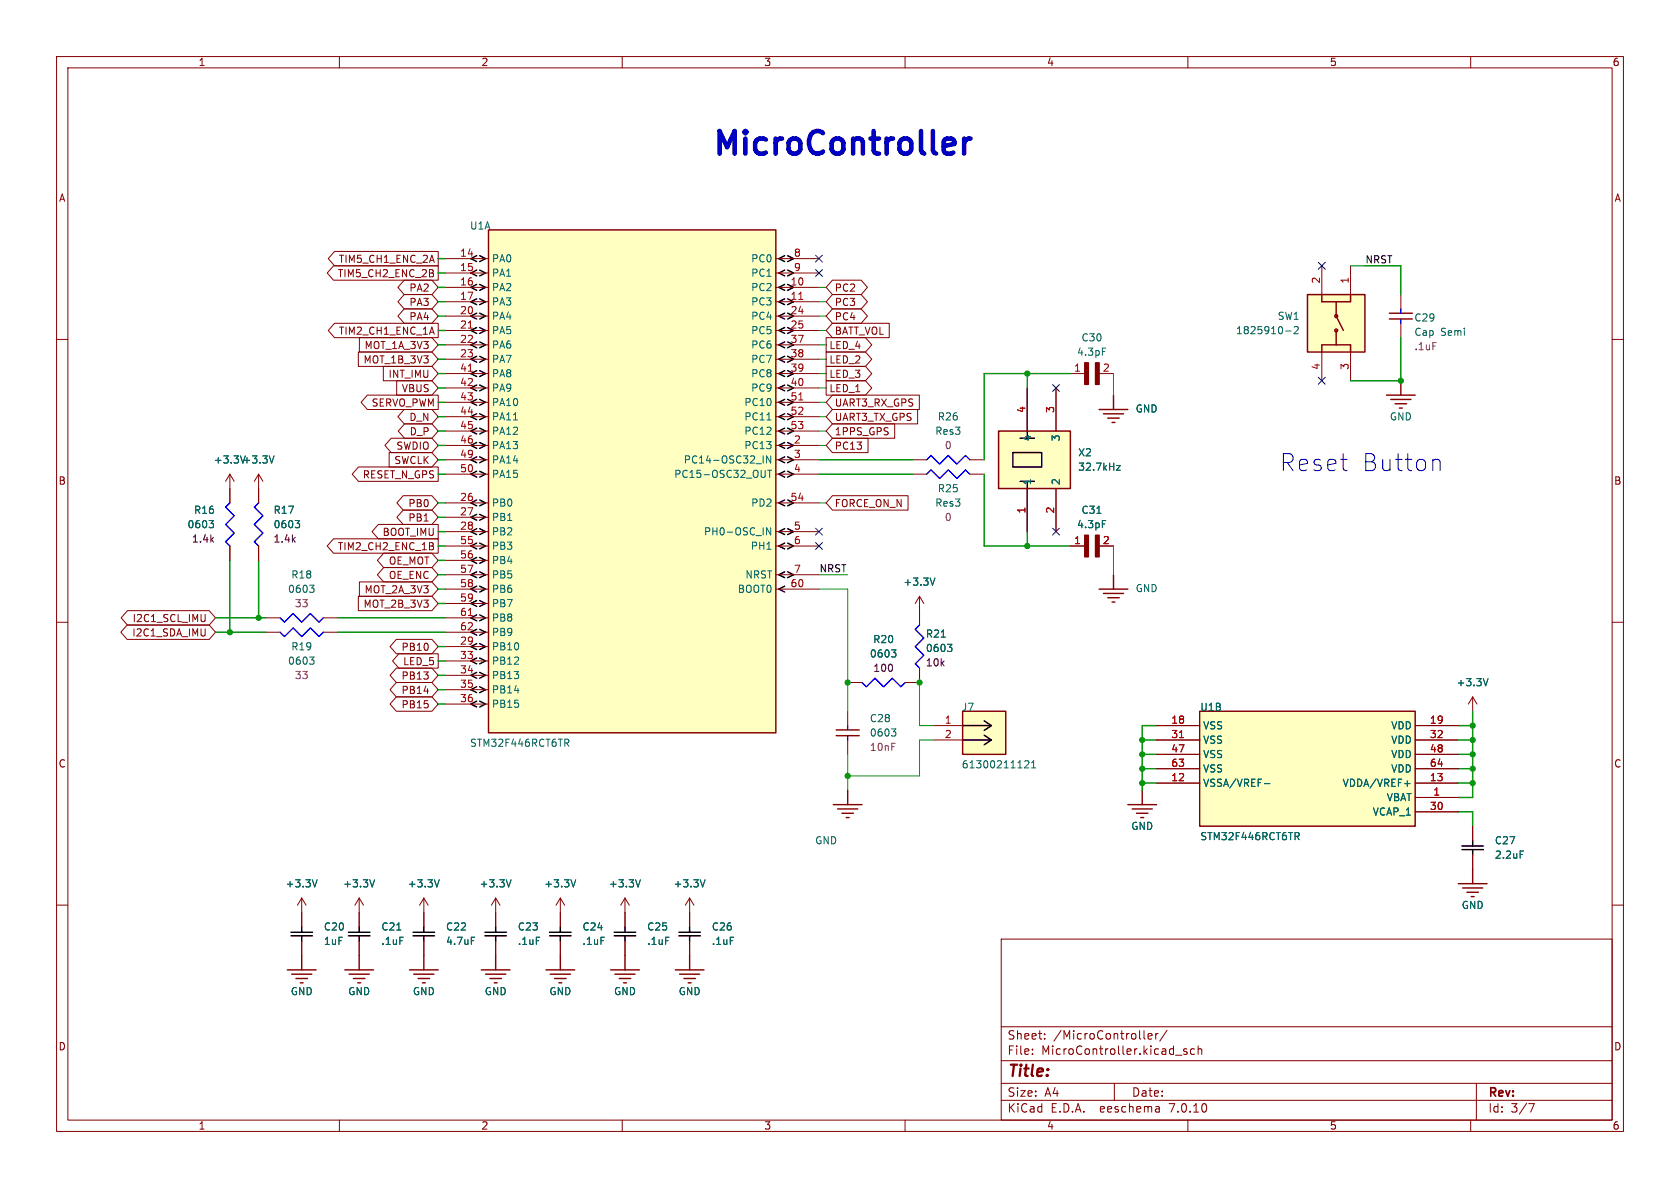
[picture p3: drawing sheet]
<svg xmlns="http://www.w3.org/2000/svg" width="297mm" height="210mm" viewBox="0 0 297 210" stroke-linecap="round" stroke-linejoin="round" font-family="sans-serif">
<g fill="none" stroke="#840000" stroke-width=".18">
<path d="M10 10h277v190h-277zM12 12h273v186h-273zM60 10v2M110 10v2M160 10v2M210 10v2M260 10v2M10 60h2M59 47h18.5v2.5h-18.5l-1.2-1.2zM59.1 57.1h18.4v2.6h-18.4l-1.1-1.3zM59.1 44.4h18.4v2.6h-18.4l-1.1-1.3zM63.5 59.7h12.9l1.1 1.3-1.1 1.2h-12.9z"/>
<path d="M71.5 54.6h4.9l1.1 1.3-1.1 1.3h-4.9l-1.2-1.3zM71.5 49.5h4.9l1.1 1.3-1.1 1.3h-4.9l-1.2-1.3zM71.5 52.1h4.9l1.1 1.2-1.1 1.3h-4.9l-1.2-1.3zM76.5 48.3l.2 .2-.2 .4M76.5 47.8v.3M78.7 50.8h7.7M78.7 53.3h7.7M78.7 45.7h7.7M78.7 48.3h7.7M78.7 55.9h7.7M78.7 58.4h7.7M137.2 50.8h7.6"/>
<path d="M137.2 53.3h7.6M137.2 45.7h7.6M137.2 48.3h7.6M137.2 55.9h7.6M137.2 58.4h7.6M146 59.7h7l1.1 1.3-1.1 1.2h-7zM147.2 49.5h5l1.2 1.3-1.2 1.3h-5l-1.2-1.3zM147.2 52.1h5l1.2 1.2-1.2 1.3h-5l-1.2-1.3zM147.2 57.1h10v2.6h-10l-1.2-1.3zM147.2 54.6h5l1.2 1.3-1.2 1.3h-5l-1.2-1.3zM233.7 47v5.1M238.8 47v5.1"/>
<path d="M247.6 52.1v2.5M247.6 57.2v2.5M285 60h2M63.4 62.2h13l1.1 1.3-1.1 1.3h-13zM64.9 69.8h12.6v2.6h-12.6l-1.1-1.3zM67.8 64.8h8.6l1.1 1.2-1.1 1.3h-8.6zM69.2 77.5h7.2l1.1 1.2-1.1 1.3h-7.2l-1.2-1.3zM70.1 67.3h6.3l1.1 1.3-1.1 1.3h-6.3zM71.5 72.4h4.9l1.1 1.3-1.1 1.2h-4.9l-1.2-1.2zM71.5 74.9h4.9l1.1 1.3-1.1 1.3h-4.9l-1.1-1.3zM78.7 66h7.7M78.7 78.7h7.7"/>
<path d="M78.7 61h7.7M78.7 63.5h7.7M78.7 68.6h7.7M78.7 71.1h7.7M78.7 73.7h7.7M78.7 76.2h7.7M137.2 66h7.6M137.2 78.7h7.6M137.2 61h7.6M137.2 63.5h7.6M137.2 68.6h7.6M137.2 71.1h7.6"/>
<path d="M137.2 73.7h7.6M137.2 76.2h7.6M146 67.3h7l1.1 1.3-1.1 1.3h-7zM146 62.2h7l1.1 1.3-1.1 1.3h-7zM146 64.8h7l1.1 1.2-1.1 1.3h-7zM147.2 77.5h6.3v2.5h-6.3l-1.2-1.3zM147.2 69.8h15.3v2.6h-15.3l-1.2-1.3zM147.2 72.4h15v2.5h-15l-1.2-1.2zM147.2 74.9h11v2.6h-11l-1.2-1.3zM181.6 68.6v7.6M186.7 68.6v7.6M189.2 66h2.6"/>
<path d="M194.3 66h2.5M233.7 62.2v5.1M238.8 62.2v5.1M40.6 83.8l-.7 1.3M40.6 83.8v5.1M40.6 96.5v2.6M40.6 83.8l.8 1.3M45.7 83.8l-.7 1.3M45.7 83.8v5.1M45.7 96.5v2.6M45.7 83.8l.8 1.3M59 95.2h18.5v2.6h-18.5l-1.2-1.3z"/>
<path d="M63.4 82.5h14.1v2.6h-14.1l-1.1-1.3zM66.9 92.7h10.6v2.6h-10.6l-1.1-1.3zM67.8 97.8h8.6l1.1 1.3-1.1 1.2h-8.6l-1.1-1.2zM68.8 80h7.6l1.1 1.3-1.1 1.3h-7.6zM71.3 87.6h5.1l1.1 1.3-1.1 1.3h-5.1l-1.1-1.3zM71.3 90.2h5.1l1.1 1.2-1.1 1.3h-5.1l-1.1-1.3zM76.5 96.6l.2 .2-.2 .3M76.5 96v.4M78.7 83.8h7.7M78.7 81.3h7.7M78.7 96.5h7.7M78.7 88.9h7.7"/>
<path d="M78.7 91.4h7.7M78.7 94h7.7M78.7 99.1h7.7M137.2 83.8h7.6M137.2 81.3h7.6M137.2 96.5h7.6M137.2 88.9h7.6M137.2 94h7.6M147.2 87.6h13.3v2.6h-13.3l-1.2-1.3zM161.3 83.8h2.5M161.3 81.3h2.5M171.4 83.8h2.6"/>
<path d="M171.4 81.3h2.6M181.6 86.4v7.6M186.7 86.4v7.6M189.2 96.5h2.6M194.3 96.5h2.5M10 110h2M22.5 110.5h14.5l1.1 1.3-1.1 1.2h-14.5l-1.1-1.2zM22.5 107.9h14.5l1.1 1.3-1.1 1.3h-14.5l-1.1-1.3zM36.3 108.6l-.1 1.2M47 109.2h2.5M47 111.8h2.5M57.1 109.2h2.6"/>
<path d="M57.1 111.8h2.6M63.4 105.4h13l1.1 1.3-1.1 1.3h-13zM63.5 102.9h12.9l1.1 1.2-1.1 1.3h-12.9zM67.8 100.3h8.6l1.1 1.3-1.1 1.3h-8.6l-1.1-1.3zM70.1 118.1h6.3l1.1 1.3-1.1 1.3h-6.3l-1.1-1.3zM70.1 113h6.3l1.1 1.3-1.1 1.3h-6.3l-1.1-1.3zM70.5 115.6h7v2.5h-7l-1.1-1.3zM78.7 109.2h7.7M78.7 114.3h7.7M78.7 116.8h7.7M78.7 119.4h7.7M78.7 101.6h7.7"/>
<path d="M78.7 104.1h7.7M78.7 106.7h7.7M78.7 111.8h7.7M137.2 101.6h7.6M137.2 104.1h7.6M162.6 105.4v5.1M162.6 118.1v2.6h-2.6M162.6 105.4l-.8 1.3M162.6 105.4l.7 1.3M285 110h2M70.1 123.2h6.3l1.1 1.3-1.1 1.2h-6.3l-1.1-1.2zM70.1 120.6h6.3l1.1 1.3-1.1 1.3h-6.3l-1.1-1.3z"/>
<path d="M78.7 121.9h7.7M78.7 124.5h7.7M149.9 120.7h2.5M149.9 125.7v2.6M149.9 130.8v2.6M165.1 128.3h5.1M165.1 130.8h5.1M204.5 138.4h7.6M204.5 128.3h7.6M204.5 130.8h7.6M204.5 133.4h7.6M204.5 135.9h7.6"/>
<path d="M250.2 138.4h7.6M250.2 128.3h7.6M250.2 130.8h7.6M250.2 133.4h7.6M250.2 135.9h7.6M260.3 123.2l-.7 1.3M260.3 123.2v2.5M260.3 123.2l.8 1.3M10 160h2M53.3 158.8l-.7 1.2M53.3 158.8v5M53.3 158.8l.8 1.2"/>
<path d="M63.5 158.8l-.8 1.2M63.5 158.8v5M63.5 158.8l.8 1.2M74.9 158.8l-.7 1.2M74.9 158.8v5M74.9 158.8l.8 1.2M87.6 158.8v5M87.6 158.8l-.7 1.2M87.6 158.8l.8 1.2M99.1 158.8l-.8 1.2M99.1 158.8v5M99.1 158.8l.7 1.2"/>
<path d="M110.5 158.8l-.8 1.2M110.5 158.8v5M110.5 158.8l.8 1.2M121.9 158.8l-.7 1.2M121.9 158.8v5M121.9 158.8l.8 1.2M250.2 141h7.6M250.2 143.5h7.6M260.3 146.1v2.5M260.3 151.1v2.6M285 160h2M53.3 166.4v2.5"/>
<path d="M63.5 166.4v2.5M74.9 166.4v2.5M87.6 166.4v2.5M99.1 166.4v2.5M110.5 166.4v2.5M121.9 166.4v2.5M177 166h108v32h-108zM60 198v2M110 198v2M160 198v2M177 194.5h108M177 191.5h108"/>
<path d="M177 187.5h108M177 181.5h108M182.5 186.3v.1M182.5 185.5v.1M184.7 183.6v.1M184.7 182.8v.1M197 191.5v3M202.3 183.6l.2 .1M203 183.2l.7-.1-.1-.3-.4-.1-.2 .2v.7h.6M204.3 182.7v1M204.7 182.7l-.2 .1-.2 .2M204.9 195.7l.1 .9"/>
<path d="M205 196.5l-.2 .1M205 196h-.2M206.3 182.1l-1.3 2M207.8 186.5h1.2M209.8 185.5l-.3-.1-.3 .2 .1 .2 .5 .2v.3h-.6M210 198v2M211.2 185.5l-.5-.1-.2 .3v.4l.1 .2h.6M211.8 185.5l.2-.1 .4 .1 .1 .9M211.8 184.9v1.5M260 198v2M261 191.5v6.5M270.2 195.1h1l-.6 1.5"/>
</g>
<g fill="none" stroke="#006464" stroke-width=".18">
<path d="M227.3 58.5h.9M228.8 57.9l.5-.2 .2 .4-.8 .9h.8M90.8 74.2h.7M135.6 74.2h.7M194.9 61.5h.6M37 92h.7l-.4 .5M37.5 92.5l.2 .2v.3l-.2 .3M48.4 80.6l-.4 1.3M52.2 92h.8l-.5 .5M52.7 92.5l.3 .2v.3l-.3 .3M134.9 80.6v1.3M135.3 83.1v1.1l-.1 .1"/>
<path d="M135.7 83.1h.7M136.1 83.1v1.3M136.2 80.6v1.3l-.7-1.3v1.3M136.2 93.3v1.3l-.7-1.3v1.3M193.9 90.7h.7M194.9 92h.6M197.4 82.3h.6l-.6 .8h.6M54.7 103.4h.8l-.4 .5M54.7 116.1h.8l-.4 .5M55.3 103.9l.2 .3v.3l-.2 .2M55.3 116.6l.2 .3v.3l-.2 .2M157.6 114.9h.8l-.4 .5"/>
<path d="M158.1 115.4l.3 .2v.3l-.3 .2M165.3 102.2l-.4 1.2M166.4 112.6h.7M167.5 113.9h.8l-.4 .5M168 114.4l.3 .2v.3l-.3 .3M263.1 120l-.5 1.2M99.8 130.7h.5l.3 .2-.2 .4h-.6M100.1 131.3l.5 .6M157.6 128.8h.8l-.4 .5M158.1 129.3l.3 .3v.3l-.3 .2M181.2 134.6l.4-.1 .3 .3-.8 .9h.8M182.4 135.7h.7"/>
<path d="M182.4 134.8l.3-.3v1.2M223.5 138.5h1M248.3 138.5h1M56.1 155.5l-.5 1.3M66.2 155.5l-.4 1.3M77.7 155.5l-.5 1.3M90.4 155.5l-.5 1.3M101.8 155.5l-.4 1.3M113.2 155.5l-.4 1.3M124.6 155.5l-.4 1.3M229 147.2h.4l.3 .2-.1 .4h-.6M229.3 147.8l.4 .6"/>
<path d="M268.7 150.4h.7M70.1 164.4h.8M83.3 165.7h.6"/>
</g>
<path d="M247.6 54.6v.8M247.6 56.4v.8M40.6 88.9l-.7 .8 1.5 1.5-1.5 1.5 1.5 1.5-1.5 1.6 .7 .7M45.7 88.9l-.7 .8 1.5 1.5-1.5 1.5 1.5 1.5-1.5 1.6 .7 .7M163.8 83.8l.8-.7 1.5 1.5 1.5-1.5 1.6 1.5 1.5-1.5 .7 .7M163.8 81.3l.8-.8 1.5 1.5 1.5-1.5 1.6 1.5 1.5-1.5 .7 .8M49.5 109.2l.8 .8 1.5-1.5 1.5 1.5 1.6-1.5 1.5 1.5 .7-.8M49.5 111.8l.8 .7 1.5-1.5 1.5 1.5 1.6-1.5 1.5 1.5 .7-.7M162.6 110.5l-.8 .8 1.5 1.5-1.5 1.5 1.5 1.5-1.5 1.5 .8 .8M149.9 128.3v.7M149.9 130v.8M152.4 120.7l.8 .7 1.5-1.5 1.5 1.5 1.5-1.5 1.6 1.5 .7-.7" fill="none" stroke="#00f" stroke-width=".25"/>
<g fill="none" stroke="#840000" stroke-width=".25">
<path d="M86.4 40.6h50.8v88.9h-50.8zM231.1 52.1h10.2v10.1h-10.2zM233.7 52.1v1.2h5.1v-1.2M236.2 53.3v2.6l1.3 2.5M236.2 58.4v2.6M245.6 55.4h4.1M245.6 56.4h4.1M176.5 76.2h12.7v10.2h-12.7zM194.3 72.4h5.1M195.1 73.2h3.5M195.8 73.9h2.1M196.6 74.7h.5"/>
<path d="M196.8 69.9v2.5M233.7 62.2v-1.2h5.1v1.2M245.1 69.9h5.1M245.9 70.6h3.5M246.6 71.4h2.1M247.4 72.1h.5M247.6 67.3v2.6M194.3 104.1h5.1M195.1 104.9h3.5M195.8 105.7h2.1M196.6 106.4h.5M196.8 101.6v2.5"/>
<path d="M147.8 129h4.1M147.8 130h4.1M149.9 139.7v2.5M170.2 125.7h7.6v7.7h-7.6zM201.9 139.7v2.5M212.1 125.7h38.1v20.4h-38.1zM147.3 142.2h5.1M148.1 143h3.5M148.8 143.8h2.1M149.6 144.5h.5M199.4 142.2h5.1M200.2 143h3.5"/>
<path d="M200.9 143.8h2M201.7 144.5h.5M257.8 156.2h5.1M258.6 157h3.5M259.3 157.7h2.1M260.1 158.5h.5M260.3 153.7v2.5M50.8 171.5h5.1M51.6 172.2h3.5M52.3 173h2.1M53.1 173.7h.5M53.3 168.9v2.6"/>
<path d="M61 171.5h5M61.7 172.2h3.6M62.5 173h2M63.2 173.7h.6M63.5 168.9v2.6M72.4 171.5h5.1M73.2 172.2h3.5M73.9 173h2M74.7 173.7h.5M74.9 168.9v2.6M85.1 171.5h5.1M85.9 172.2h3.5"/>
<path d="M86.6 173h2M87.4 173.7h.5M87.6 168.9v2.6M96.5 171.5h5.1M97.3 172.2h3.5M98 173h2.1M98.8 173.7h.5M99.1 168.9v2.6M107.9 171.5h5.1M108.7 172.2h3.6M109.5 173h2M110.2 173.7h.5"/>
<path d="M110.5 168.9v2.6M119.4 171.5h5.1M120.1 172.2h3.6M120.9 173h2M121.7 173.7h.5M121.9 168.9v2.6"/>
<circle cx="236.2" cy="55.9" r=".25"/>
<circle cx="236.2" cy="58.4" r=".25"/>
</g>
<g fill="#ffffc2" stroke="#ffffc2" stroke-width=".18">
<path d="M212.1 125.7h38.1v20.4h-38.1z"/>
<path d="M170.2 125.7h7.6v7.7h-7.6z"/>
<path d="M231.1 52.1h10.2v10.1h-10.2z"/>
<path d="M176.5 76.2h12.7v10.2h-12.7z"/>
<path d="M86.4 40.6h50.8v88.9h-50.8z"/>
</g>
<path d="M82.8 58h.7M141.2 52.9h.7M82.8 65.6h.7M141.2 70.7h.7M82.8 108.8h.7M208.5 130.4h.7" fill="none" stroke="#a90000" stroke-width=".18"/>
<g fill="#840000" stroke="#840000" stroke-width=".25">
<path d="M191.8 64.1h.6v3.8h-.6z"/>
<path d="M193.7 64.1h.6v3.8h-.6z"/>
<path d="M191.8 94.6h.6v3.8h-.6z"/>
<path d="M193.7 94.6h.6v3.8h-.6z"/>
</g>
<g fill="none" stroke="#000" stroke-width=".25">
<path d="M84.3 57.9l-1.1 .5 1.1 .5M84.3 55.4l-1.1 .5 1.1 .5M84.3 52.8l-1.1 .5 1.1 .6M84.3 50.3l-1.1 .5 1.1 .5M84.3 47.7l-1.1 .6 1.1 .5M84.3 45.2l-1.1 .5 1.1 .5M84.8 57.9l1 .5-1 .5M84.8 55.4l1 .5-1 .5M84.8 52.8l1 .5-1 .6M84.8 50.3l1 .5-1 .5M84.8 47.7l1 .6-1 .5M84.8 45.2l1 .5-1 .5"/>
<path d="M138.7 57.9l-1 .5 1 .5M138.7 55.4l-1 .5 1 .5M138.7 52.8l-1 .5 1 .6M138.7 50.3l-1 .5 1 .5M138.7 47.7l-1 .6 1 .5M138.7 45.2l-1 .5 1 .5M139.2 47.7l1.1 .6-1.1 .5M139.2 45.2l1.1 .5-1.1 .5M140.3 58.4l-1.1 .5M140.3 55.9l-1.1 .5M140.3 53.3l-1.1 .6M140.3 50.8l-1.1 .5"/>
<path d="M84.3 78.2l-1.1 .5 1.1 .6M84.3 75.7l-1.1 .5 1.1 .5M84.3 73.1l-1.1 .6 1.1 .5M84.3 70.6l-1.1 .5 1.1 .5M84.3 68.1l-1.1 .5 1.1 .5M84.3 65.5l-1.1 .5 1.1 .6M84.3 63l-1.1 .5 1.1 .5M84.3 60.4l-1.1 .6 1.1 .5M84.8 78.2l1 .5-1 .6M84.8 75.7l1 .5-1 .5M84.8 73.1l1 .6-1 .5M84.8 70.6l1 .5-1 .5"/>
<path d="M84.8 68.1l1 .5-1 .5M84.8 65.5l1 .5-1 .6M84.8 63l1 .5-1 .5M84.8 60.4l1 .6-1 .5M138.7 78.2l-1 .5 1 .6M138.7 75.7l-1 .5 1 .5M138.7 73.1l-1 .6 1 .5M138.7 70.6l-1 .5 1 .5M138.7 68.1l-1 .5 1 .5M138.7 65.5l-1 .5 1 .6M138.7 63l-1 .5 1 .5M138.7 60.4l-1 .6 1 .5"/>
<path d="M139.2 78.2l1.1 .5-1.1 .6M140.3 76.2l-1.1 .5M140.3 73.7l-1.1 .5M140.3 71.1l-1.1 .5M140.3 68.6l-1.1 .5M140.3 66l-1.1 .6M140.3 63.5l-1.1 .5M140.3 61l-1.1 .5M180.3 77.5h2.6M181.6 68.6v8.9M84.3 98.5l-1.1 .6 1.1 .5M84.3 96l-1.1 .5 1.1 .5"/>
<path d="M84.3 93.5l-1.1 .5 1.1 .5M84.3 90.9l-1.1 .5 1.1 .6M84.3 88.4l-1.1 .5 1.1 .5M84.3 83.3l-1.1 .5 1.1 .5M84.3 80.8l-1.1 .5 1.1 .5M84.8 98.5l1 .6-1 .5M84.8 96l1 .5-1 .5M84.8 93.5l1 .5-1 .5M84.8 90.9l1 .5-1 .6M84.8 88.4l1 .5-1 .5M84.8 83.3l1 .5-1 .5M84.8 80.8l1 .5-1 .5"/>
<path d="M138.7 96l-1 .5 1 .5M138.7 93.5l-1 .5 1 .5M138.7 88.4l-1 .5 1 .5M138.7 83.3l-1 .5 1 .5M138.7 80.8l-1 .5 1 .5M139.2 96l1.1 .5-1.1 .5M139.2 93.5l1.1 .5-1.1 .5M139.2 83.3l1.1 .5-1.1 .5M139.2 80.8l1.1 .5-1.1 .5M140.3 88.9l-1.1 .5M179.1 80h5v2.6h-5zM180.3 85.1h2.6"/>
<path d="M181.6 85.1v8.9M84.3 118.9l-1.1 .5 1.1 .5M84.3 116.3l-1.1 .5 1.1 .6M84.3 113.8l-1.1 .5 1.1 .5M84.3 111.2l-1.1 .6 1.1 .5M84.3 108.7l-1.1 .5 1.1 .5M84.3 106.2l-1.1 .5 1.1 .5M84.3 103.6l-1.1 .5 1.1 .6M84.3 101.1l-1.1 .5 1.1 .5M84.8 118.9l1 .5-1 .5M84.8 116.3l1 .5-1 .6M84.8 113.8l1 .5-1 .5"/>
<path d="M84.8 111.2l1 .6-1 .5M84.8 108.7l1 .5-1 .5M84.8 106.2l1 .5-1 .5M84.8 103.6l1 .5-1 .6M84.8 101.1l1 .5-1 .5M138.7 103.6l-1 .5 1 .6M138.7 101.1l-1 .5 1 .5M139.2 101.1l1.1 .5-1.1 .5M84.3 123.9l-1.1 .6 1.1 .5M84.3 121.4l-1.1 .5 1.1 .5M84.8 123.9l1 .6-1 .5M84.8 121.4l1 .5-1 .5"/>
<path d="M170.2 130.8h5.1M170.2 128.3h5.1M174 130l1.3 .8M174 127.4l1.3 .9M175.3 130.8l-1.3 .9M175.3 128.3l-1.3 .8M258.4 150.2h3.9M258.4 149.6h3.9M260.3 148.6v1M260.3 150.2v.9M51.4 165.4h3.8M51.4 164.8h3.8"/>
<path d="M53.3 163.8v1M53.3 165.4v1M61.6 165.4h3.8M61.6 164.8h3.8M63.5 163.8v1M63.5 165.4v1M73 165.4h3.8M73 164.8h3.8M74.9 163.8v1M74.9 165.4v1M85.7 165.4h3.8M85.7 164.8h3.8"/>
<path d="M87.6 163.8v1M87.6 165.4v1M97.2 165.4h3.8M97.2 164.8h3.8M99.1 163.8v1M99.1 165.4v1M108.6 165.4h3.8M108.6 164.8h3.8M110.5 163.8v1M110.5 165.4v1M120 165.4h3.8M120 164.8h3.8"/>
<path d="M121.9 163.8v1M121.9 165.4v1"/>
</g>
<path d="M170.4 24.5v2.7M171.6 24.5a1.02 1.02 0 0 0-1.2 .8" fill="none" stroke="#0000c2" stroke-width=".8"/>
<path d="M253.7 81.2l.7 .1 .2 .3v1.6" fill="none" stroke="#0000c2" stroke-width=".18"/>
<g fill="none" stroke="#009600" stroke-width=".25">
<path d="M77.5 50.8h1.2M77.5 48.3h1.2M77.5 45.7h1.2M77.5 53.3h1.2M77.5 55.9h1.2M77.5 58.4h1.2M241.3 47h6.3v5.1M247.6 59.7v7.6h-8.8M77.5 66h1.2M77.5 68.6h1.2M77.5 76.2h1.2M77.5 78.7h1.2"/>
<path d="M77.5 73.7h1.2M77.5 71.1h1.2M77.5 61h1.2M77.5 63.5h1.2M181.6 66v2.6M189.2 66h-15.2v15.3M40.6 99.1v12.7M45.7 99.1v10.1M77.5 96.5h1.2M77.5 94h1.2M77.5 99.1h1.2M77.5 91.4h1.2"/>
<path d="M77.5 88.9h1.2M77.5 81.3h1.2M77.5 83.8h1.2M144.8 81.3h16.5M144.8 83.8h16.5M174 83.8v12.7h15.2M181.6 94v2.5M38.1 109.2h8.9M38.1 111.8h8.9M59.7 109.2h19M59.7 111.8h19M77.5 104.1h1.2"/>
<path d="M77.5 106.7h1.2M77.5 101.6h1.2M77.5 116.8h1.2M77.5 114.3h1.2M77.5 119.4h1.2M77.5 124.5h1.2M77.5 121.9h1.2M201.9 138.4h2.6M201.9 130.8h2.6M201.9 133.4h2.6M201.9 135.9h2.6M204.5 128.3h-2.6v11.4"/>
<path d="M257.8 138.4h2.5M257.8 130.8h2.5M257.8 133.4h2.5M257.8 135.9h2.5M257.8 128.3h2.5M260.3 125.7v15.3h-2.5M257.8 143.5h2.5v2.6"/>
</g>
<g fill="none" stroke="#009600" stroke-width=".18">
<path d="M144.8 50.8h1.2M144.8 53.3h1.2M144.8 55.9h1.2M144.8 58.4h1.2M238.8 47h2.5M144.8 63.5h1.2M144.8 61h1.2M144.8 66h1.2M144.8 73.7h1.2M144.8 78.7h1.2M144.8 71.1h1.2M144.8 76.2h1.2"/>
<path d="M144.8 68.6h1.2M196.8 66v3.9M144.8 88.9h1.2M196.8 96.5v5.1M144.8 104.1h5.1v21.6M144.8 101.6h5.1M149.9 133.4v6.3M162.6 120.7v7.6h2.5M165.1 130.8h-2.5v6.4h-12.7"/>
</g>
<g fill="none" stroke="#000084" stroke-width=".18">
<path d="M144.2 47.7l1.2 1.2M144.2 45.1l1.2 1.2M145.4 47.7l-1.2 1.2M145.4 45.1l-1.2 1.2M233.1 46.4l1.2 1.2M234.3 46.4l-1.2 1.2M186.1 68l1.2 1.2M187.3 68l-1.2 1.2M233.1 66.7l1.2 1.2M234.3 66.7l-1.2 1.2M144.2 95.9l1.2 1.2M144.2 93.4l1.2 1.2"/>
<path d="M145.4 95.9l-1.2 1.2M145.4 93.4l-1.2 1.2M186.1 93.4l1.2 1.2M187.3 93.4l-1.2 1.2"/>
</g>
<g fill="#009600" stroke="#009600" stroke-width=".18">
<circle cx="201.9" cy="133.4" r=".46"/>
<circle cx="201.9" cy="130.8" r=".46"/>
<circle cx="181.6" cy="66" r=".46"/>
<circle cx="181.6" cy="96.5" r=".46"/>
<circle cx="247.6" cy="67.3" r=".46"/>
<circle cx="260.3" cy="135.9" r=".46"/>
<circle cx="260.3" cy="133.4" r=".46"/>
<circle cx="201.9" cy="135.9" r=".46"/>
<circle cx="260.3" cy="130.8" r=".46"/>
<circle cx="201.9" cy="138.4" r=".46"/>
<circle cx="260.3" cy="138.4" r=".46"/>
<circle cx="260.3" cy="128.3" r=".46"/>
<circle cx="45.7" cy="109.2" r=".46"/>
<circle cx="40.6" cy="111.8" r=".46"/>
<circle cx="149.9" cy="120.7" r=".46"/>
<circle cx="149.9" cy="137.2" r=".46"/>
<circle cx="162.6" cy="120.7" r=".46"/>
</g>
<text font-size="5.6" fill="#0000c2" x="125.7" y="27.7">MicroController</text>
<g font-size="4.2" fill="#0000c2">
<text x="226.1" y="83.6">Reset</text>
<text x="240.5" y="83.6">Button</text>
</g>
<text font-size="2.8" fill="#840000" x="178" y="190.9">Title:</text>
<g font-size="2.1" fill="#840000">
<text x="178" y="184">Sheet:</text>
<text x="186.2" y="184">/MicroController/</text>
<text x="178" y="186.7">File:</text>
<text x="184.1" y="186.7">MicroController.kicad_sch</text>
<text x="178" y="196.9">KiCad</text>
<text x="178" y="194.1">Size:</text>
<text x="184.7" y="194.1">A4</text>
<text x="185.7" y="196.9">E.D.A.</text>
<text x="194.6" y="196.9">eeschema</text>
<text x="200" y="194.1">Date:</text>
<text x="207" y="196.9">7.0.10</text>
<text x="263" y="194.3">Rev:</text>
<text x="263" y="196.9">Id:</text>
<text x="267.1" y="196.9">3/7</text>
</g>
<g font-size="1.8" fill="#840000">
<text x="35" y="11.9">1</text>
<text x="85" y="11.9">2</text>
<text x="135" y="11.9">3</text>
<text x="185" y="11.9">4</text>
<text x="235" y="11.9">5</text>
<text x="285" y="11.9">6</text>
<text x="10.3" y="35.9">A</text>
<text x="285.3" y="35.9">A</text>
<text x="59.8" y="46.7">TIM5_CH1_ENC_2A</text>
<text x="59.6" y="49.2">TIM5_CH2_ENC_2B</text>
<text x="72.3" y="51.8">PA2</text>
<text x="147.5" y="51.8">PC2</text>
<text x="59.8" y="59.4">TIM2_CH1_ENC_1A</text>
<text x="72.3" y="56.8">PA4</text>
<text x="72.3" y="54.3">PA3</text>
<text x="147.5" y="54.3">PC3</text>
<text x="147.5" y="59.4">BATT_VOL</text>
<text x="147.5" y="56.8">PC4</text>
<text x="64.2" y="64.5">MOT_1B_3V3</text>
<text x="64.3" y="61.9">MOT_1A_3V3</text>
<text x="146.5" y="61.9">LED_4</text>
<text x="146.5" y="64.5">LED_2</text>
<text x="68.6" y="67">INT_IMU</text>
<text x="70.9" y="69.5">VBUS</text>
<text x="146.5" y="69.5">LED_1</text>
<text x="146.5" y="67">LED_3</text>
<text x="65.6" y="72.1">SERVO_PWM</text>
<text x="72.3" y="74.6">D_N</text>
<text x="72.3" y="77.2">D_P</text>
<text x="147.5" y="72.1">UART3_RX_GPS</text>
<text x="147.5" y="74.6">UART3_TX_GPS</text>
<text x="147.5" y="77.2">1PPS_GPS</text>
<text x="69.6" y="82.2">SWCLK</text>
<text x="70" y="79.7">SWDIO</text>
<text x="147.5" y="79.7">PC13</text>
<text x="10.3" y="85.9">B</text>
<text x="64" y="84.8">RESET_N_GPS</text>
<text x="72.1" y="89.9">PB0</text>
<text x="147.5" y="89.9">FORCE_ON_N</text>
<text x="285.3" y="85.9">B</text>
<text x="67.5" y="94.9">BOOT_IMU</text>
<text x="72.1" y="92.4">PB1</text>
<text x="59.6" y="97.5">TIM2_CH2_ENC_1B</text>
<text x="68.6" y="100">OE_MOT</text>
<text x="64.2" y="107.6">MOT_2B_3V3</text>
<text x="64.3" y="105.1">MOT_2A_3V3</text>
<text x="68.6" y="102.6">OE_ENC</text>
<text x="23.3" y="112.7">I2C1_SDA_IMU</text>
<text x="23.3" y="110.2">I2C1_SCL_IMU</text>
<text x="70.9" y="115.3">PB10</text>
<text x="71.2" y="117.8">LED_5</text>
<text x="70.9" y="120.3">PB13</text>
<text x="70.9" y="125.4">PB15</text>
<text x="70.9" y="122.9">PB14</text>
<text x="10.3" y="135.9">C</text>
<text x="285.3" y="135.9">C</text>
<text x="10.3" y="185.9">D</text>
<text x="285.3" y="185.9">D</text>
<text x="35" y="199.9">1</text>
<text x="85" y="199.9">2</text>
<text x="135" y="199.9">3</text>
<text x="185" y="199.9">4</text>
<text x="235" y="199.9">5</text>
<text x="285" y="199.9">6</text>
</g>
<g font-size="1.8" fill="#006464">
<text x="83" y="40.8">U1A</text>
<text x="86.9" y="46.6">PA0</text>
<text x="132.7" y="46.6">PC0</text>
<text x="86.9" y="49.1">PA1</text>
<text x="86.9" y="51.7">PA2</text>
<text x="132.7" y="51.7">PC2</text>
<text x="132.7" y="49.1">PC1</text>
<text x="86.9" y="54.2">PA3</text>
<text x="86.9" y="56.7">PA4</text>
<text x="86.9" y="59.3">PA5</text>
<text x="132.7" y="54.2">PC3</text>
<text x="132.7" y="56.7">PC4</text>
<text x="132.7" y="59.3">PC5</text>
<text x="218.4" y="59.3">1825910-2</text>
<text x="225.8" y="56.7">SW1</text>
<text x="249.9" y="57">C29</text>
<text x="249.9" y="59.6">Cap</text>
<text x="254.7" y="59.6">Semi</text>
<text x="86.9" y="61.8">PA6</text>
<text x="86.9" y="64.4">PA7</text>
<text x="132.7" y="61.8">PC6</text>
<text x="132.7" y="64.4">PC7</text>
<text x="190.3" y="63.1">4.3pF</text>
<text x="191.1" y="60.6">C30</text>
<text x="86.9" y="66.9">PA8</text>
<text x="86.9" y="69.4">PA9</text>
<text x="86.9" y="72">PA10</text>
<text x="131.5" y="72">PC10</text>
<text x="132.7" y="66.9">PC8</text>
<text x="132.7" y="69.4">PC9</text>
<text x="86.9" y="74.5">PA11</text>
<text x="86.9" y="77.1">PA12</text>
<text x="131.5" y="74.5">PC11</text>
<text x="131.5" y="77.1">PC12</text>
<text x="165.2" y="77.1">Res3</text>
<text x="165.7" y="74.5">R26</text>
<text x="200.7" y="73.1">GND</text>
<text x="245.6" y="74.5">GND</text>
<text x="37.7" y="82.1">+3.3V +3.3V</text>
<text x="86.9" y="79.6">PA13</text>
<text x="86.9" y="82.1">PA14</text>
<text x="120.8" y="82.1">PC14-OSC32_IN</text>
<text x="131.5" y="79.6">PC13</text>
<text x="182.5" y="78.1" transform="rotate(-90 182.5 78.1)">4</text>
<text x="187.6" y="78.1" transform="rotate(-90 187.6 78.1)">3</text>
<text x="190.5" y="80.9">X2</text>
<text x="190.5" y="83.4">32.7kHz</text>
<text x="86.9" y="89.8">PB0</text>
<text x="86.9" y="84.7">PA15</text>
<text x="119.1" y="84.7">PC15-OSC32_OUT</text>
<text x="132.7" y="89.8">PD2</text>
<text x="165.2" y="89.8">Res3</text>
<text x="165.7" y="87.2">R25</text>
<text x="182.5" y="85.9" transform="rotate(-90 182.5 85.9)">1</text>
<text x="187.6" y="85.9" transform="rotate(-90 187.6 85.9)">2</text>
<text x="33" y="93.6">0603</text>
<text x="34.2" y="91">R16</text>
<text x="48.3" y="91">R17</text>
<text x="48.3" y="93.6">0603</text>
<text x="86.9" y="92.3">PB1</text>
<text x="86.9" y="94.8">PB2</text>
<text x="124.4" y="94.8">PH0-OSC_IN</text>
<text x="190.3" y="93.6">4.3pF</text>
<text x="191.1" y="91">C31</text>
<text x="86.9" y="97.4">PB3</text>
<text x="86.9" y="99.9">PB4</text>
<text x="132.6" y="97.4">PH1</text>
<text x="50.8" y="105">0603</text>
<text x="51.4" y="102.5">R18</text>
<text x="86.9" y="102.5">PB5</text>
<text x="86.9" y="105">PB6</text>
<text x="86.9" y="107.5">PB7</text>
<text x="130.3" y="105">BOOT0</text>
<text x="131.7" y="102.5">NRST</text>
<text x="159.6" y="103.7">+3.3V</text>
<text x="200.7" y="104.9">GND</text>
<text x="86.9" y="110.1">PB8</text>
<text x="86.9" y="112.6">PB9</text>
<text x="154.3" y="113.9">R20</text>
<text x="163.6" y="112.9">R21</text>
<text x="50.8" y="117.7">0603</text>
<text x="51.4" y="115.2">R19</text>
<text x="86.9" y="115.2">PB10</text>
<text x="86.9" y="117.7">PB12</text>
<text x="153.7" y="116.4">0603</text>
<text x="163.6" y="115.5">0603</text>
<text x="86.9" y="120.2">PB13</text>
<text x="86.9" y="122.8">PB14</text>
<text x="86.9" y="125.3">PB15</text>
<text x="169.9" y="125.9">J7</text>
<text x="212.1" y="125.9">U1B</text>
<text x="257.4" y="121.5">+3.3V</text>
<text x="153.7" y="127.9">C28</text>
<text x="153.7" y="130.4">0603</text>
<text x="212.6" y="129.1">VSS</text>
<text x="212.6" y="131.7">VSS</text>
<text x="245.9" y="129.1">VDD</text>
<text x="245.9" y="131.7">VDD</text>
<text x="83" y="132.2">STM32F446RCT6TR</text>
<text x="169.9" y="136">61300211121</text>
<text x="212.6" y="134.2">VSS</text>
<text x="212.6" y="136.8">VSS</text>
<text x="245.9" y="134.2">VDD</text>
<text x="245.9" y="136.8">VDD</text>
<text x="212.6" y="139.3">VSSA/VREF-</text>
<text x="237.3" y="139.3">VDDA/VREF+</text>
<text x="245.1" y="141.8">VBAT</text>
<text x="144" y="149.5">GND</text>
<text x="199.9" y="146.9">GND</text>
<text x="212.1" y="148.7">STM32F446RCT6TR</text>
<text x="242.6" y="144.4">VCAP_1</text>
<text x="264.2" y="149.5">C27</text>
<text x="264.2" y="152">2.2uF</text>
<text x="50.4" y="157.1">+3.3V</text>
<text x="60.6" y="157.1">+3.3V</text>
<text x="72" y="157.1">+3.3V</text>
<text x="84.7" y="157.1">+3.3V</text>
<text x="96.1" y="157.1">+3.3V</text>
<text x="107.5" y="157.1">+3.3V</text>
<text x="119" y="157.1">+3.3V</text>
<text x="258.3" y="160.9">GND</text>
<text x="57.2" y="167.2">1uF</text>
<text x="57.2" y="164.7">C20</text>
<text x="67.3" y="167.2">.1uF</text>
<text x="67.3" y="164.7">C21</text>
<text x="78.7" y="164.7">C22</text>
<text x="78.7" y="167.2">4.7uF</text>
<text x="91.4" y="167.2">.1uF</text>
<text x="91.4" y="164.7">C23</text>
<text x="102.9" y="167.2">.1uF</text>
<text x="102.9" y="164.7">C24</text>
<text x="114.3" y="167.2">.1uF</text>
<text x="114.3" y="164.7">C25</text>
<text x="125.7" y="167.2">.1uF</text>
<text x="125.7" y="164.7">C26</text>
<text x="51.3" y="176.1">GND</text>
<text x="61.5" y="176.1">GND</text>
<text x="72.9" y="176.1">GND</text>
<text x="85.6" y="176.1">GND</text>
<text x="97" y="176.1">GND</text>
<text x="108.5" y="176.1">GND</text>
<text x="119.9" y="176.1">GND</text>
</g>
<g font-size="1.8" fill="#a90000">
<text x="81.2" y="45.5">14</text>
<text x="140.3" y="45.5">8</text>
<text x="81.2" y="48">15</text>
<text x="81.2" y="50.5">16</text>
<text x="81.2" y="53.1">17</text>
<text x="139.7" y="50.5">10</text>
<text x="139.7" y="53.1">11</text>
<text x="140.3" y="48">9</text>
<text x="233.4" y="50.2" transform="rotate(-90 233.4 50.2)">2</text>
<text x="238.5" y="50.2" transform="rotate(-90 238.5 50.2)">1</text>
<text x="81.2" y="55.6">20</text>
<text x="81.2" y="58.2">21</text>
<text x="139.7" y="55.6">24</text>
<text x="139.7" y="58.2">25</text>
<text x="81.2" y="60.7">22</text>
<text x="81.2" y="63.2">23</text>
<text x="81.2" y="65.8">41</text>
<text x="139.7" y="60.7">37</text>
<text x="139.7" y="63.2">38</text>
<text x="139.7" y="65.8">39</text>
<text x="189.8" y="65.8">1</text>
<text x="194.9" y="65.8">2</text>
<text x="233.4" y="65.5" transform="rotate(-90 233.4 65.5)">4</text>
<text x="238.5" y="65.5" transform="rotate(-90 238.5 65.5)">3</text>
<text x="81.2" y="68.3">42</text>
<text x="81.2" y="70.9">43</text>
<text x="139.7" y="68.3">40</text>
<text x="139.7" y="70.9">51</text>
<text x="81.2" y="73.4">44</text>
<text x="81.2" y="75.9">45</text>
<text x="139.7" y="73.4">52</text>
<text x="139.7" y="75.9">53</text>
<text x="181.4" y="73.1" transform="rotate(-90 181.4 73.1)">4</text>
<text x="186.4" y="73.1" transform="rotate(-90 186.4 73.1)">3</text>
<text x="81.2" y="78.5">46</text>
<text x="81.2" y="81">49</text>
<text x="81.2" y="83.6">50</text>
<text x="140.3" y="78.5">2</text>
<text x="140.3" y="81">3</text>
<text x="140.3" y="83.6">4</text>
<text x="81.2" y="88.6">26</text>
<text x="139.7" y="88.6">54</text>
<text x="81.2" y="91.2">27</text>
<text x="81.2" y="93.7">28</text>
<text x="140.3" y="93.7">5</text>
<text x="181.4" y="90.9" transform="rotate(-90 181.4 90.9)">1</text>
<text x="186.4" y="90.9" transform="rotate(-90 186.4 90.9)">2</text>
<text x="81.2" y="96.3">55</text>
<text x="81.2" y="98.8">56</text>
<text x="81.2" y="101.3">57</text>
<text x="140.3" y="96.3">6</text>
<text x="140.3" y="101.3">7</text>
<text x="189.8" y="96.3">1</text>
<text x="194.9" y="96.3">2</text>
<text x="81.2" y="103.9">58</text>
<text x="81.2" y="106.4">59</text>
<text x="139.7" y="103.9">60</text>
<text x="81.2" y="109">61</text>
<text x="81.2" y="111.5">62</text>
<text x="81.2" y="114">29</text>
<text x="81.2" y="116.6">33</text>
<text x="81.2" y="119.1">34</text>
<text x="81.2" y="121.7">35</text>
<text x="81.2" y="124.2">36</text>
<text x="166.9" y="128">1</text>
<text x="166.9" y="130.6">2</text>
<text x="207" y="128">18</text>
<text x="207" y="130.6">31</text>
<text x="252.7" y="128">19</text>
<text x="252.7" y="130.6">32</text>
<text x="207" y="133.1">47</text>
<text x="207" y="135.6">63</text>
<text x="252.7" y="133.1">48</text>
<text x="252.7" y="135.6">64</text>
<text x="207" y="138.2">12</text>
<text x="252.7" y="138.2">13</text>
<text x="252.7" y="143.3">30</text>
<text x="253.3" y="140.7">1</text>
</g>
<g font-size="1.8" fill="#0f0f0f">
<text x="241.3" y="46.6">NRST</text>
<text x="144.8" y="101.3">NRST</text>
</g>
<g font-size="1.8" fill="#840084">
<text x="249.9" y="62.1">.1uF</text>
<text x="166.9" y="79.6">0</text>
<text x="166.9" y="92.3">0</text>
<text x="33.8" y="96.1">1.4k</text>
<text x="48.3" y="96.1">1.4k</text>
<text x="52" y="107.5">33</text>
<text x="154.3" y="119">100</text>
<text x="163.6" y="118">10k</text>
<text x="52" y="120.2">33</text>
<text x="153.7" y="132.9">10nF</text>
</g>
</svg>
